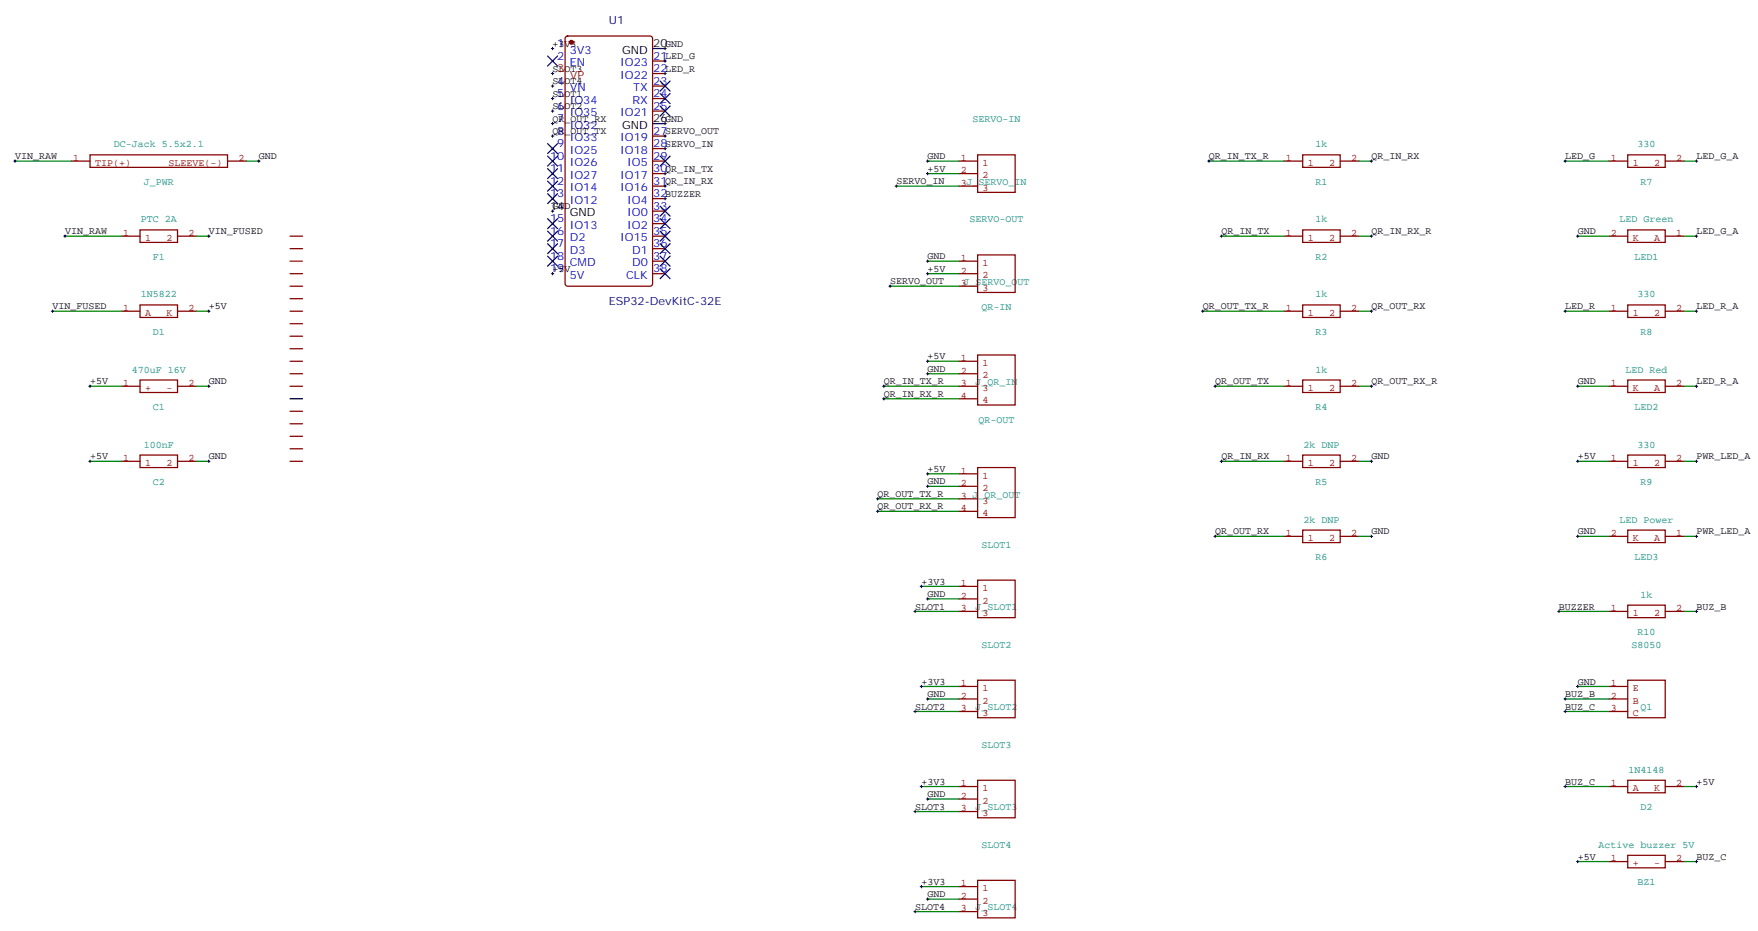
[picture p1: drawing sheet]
<svg xmlns="http://www.w3.org/2000/svg" width="496mm" height="263mm" viewBox="0 0 496 263" stroke-linecap="round" stroke-linejoin="round" font-family="sans-serif">
<g fill="none" stroke="#850000" stroke-width=".35">
<path d="M20.1 45.4h5.3M25.4 43.7h38.8v3.5h-38.8zM64.2 45.4h5.3M270.6 45.4h5.3M270.6 49h5.3M270.6 52.5h5.3M275.9 43.7h10.6v10.6h-10.6zM362.3 45.4h5.3M367.6 43.7h10.6v3.5h-10.6zM378.2 45.4h5.3M454 45.4h5.3M459.3 43.7h10.6v3.5h-10.6z"/>
<path d="M469.9 45.4h5.3M34.2 66.6h5.3M39.5 64.8h10.6v3.6h-10.6zM50.1 66.6h5.3M270.6 73.7h5.3M270.6 77.2h5.3M275.9 71.9h10.6v10.6h-10.6zM362.3 66.6h5.3M367.6 64.8h10.6v3.6h-10.6zM378.2 66.6h5.3M454 66.6h5.3M459.3 64.8h10.6v3.6h-10.6z"/>
<path d="M469.9 66.6h5.3M34.2 87.8h5.3M39.5 86h10.6v3.5h-10.6zM50.1 87.8h5.3M270.6 80.7h5.3M362.3 87.8h5.3M367.6 86h10.6v3.5h-10.6zM378.2 87.8h5.3M454 87.8h5.3M459.3 86h10.6v3.5h-10.6zM469.9 87.8h5.3M34.2 108.9h5.3"/>
<path d="M39.5 107.2h10.6v3.5h-10.6zM50.1 108.9h5.3M270.6 108.9h5.3M270.6 101.9h5.3M270.6 105.4h5.3M270.6 112.5h5.3M275.9 100.1h10.6v14.1h-10.6zM362.3 108.9h5.3M367.6 107.2h10.6v3.5h-10.6zM378.2 108.9h5.3M454 108.9h5.3M459.3 107.2h10.6v3.5h-10.6z"/>
<path d="M469.9 108.9h5.3M34.2 130.1h5.3M39.5 128.3h10.6v3.6h-10.6zM50.1 130.1h5.3M270.6 133.6h5.3M270.6 137.2h5.3M275.9 131.9h10.6v14.1h-10.6zM362.3 130.1h5.3M367.6 128.3h10.6v3.6h-10.6zM378.2 130.1h5.3M454 130.1h5.3M459.3 128.3h10.6v3.6h-10.6z"/>
<path d="M469.9 130.1h5.3M270.6 140.7h5.3M270.6 144.2h5.3M362.3 151.3h5.3M367.6 149.5h10.6v3.5h-10.6zM378.2 151.3h5.3M454 151.3h5.3M459.3 149.5h10.6v3.5h-10.6zM469.9 151.3h5.3M270.6 165.4h5.3M270.6 168.9h5.3M270.6 172.4h5.3"/>
<path d="M275.9 163.6h10.6v10.6h-10.6zM454 172.4h5.3M459.3 170.7h10.6v3.5h-10.6zM469.9 172.4h5.3M270.6 193.6h5.3M270.6 197.1h5.3M275.9 191.8h10.6v10.6h-10.6zM454 193.6h5.3M454 197.1h5.3M459.3 191.8h10.6v10.6h-10.6zM270.6 200.7h5.3M454 200.7h5.3"/>
<path d="M270.6 221.8h5.3M270.6 225.4h5.3M270.6 228.9h5.3M275.9 220.1h10.6v10.5h-10.6zM454 221.8h5.3M459.3 220.1h10.6v3.5h-10.6zM469.9 221.8h5.3M270.6 250h5.3M270.6 253.6h5.3M270.6 257.1h5.3M275.9 248.3h10.6v10.6h-10.6zM454 243h5.3"/>
<path d="M459.3 241.2h10.6v3.6h-10.6zM469.9 243h5.3"/>
</g>
<g fill="none" stroke="#008500" stroke-width=".35">
<path d="M4.2 45.4h15.9M69.5 45.4h3.5M252.9 52.5h17.7M261.8 45.4h8.8M261.8 49h8.8M341.1 45.4h21.2M383.5 45.4h3.5M441.7 45.4h12.3M475.2 45.4h3.5M18.3 66.6h15.9M55.4 66.6h3.5M261.8 73.7h8.8"/>
<path d="M261.8 77.2h8.8M344.7 66.6h17.6M383.5 66.6h3.5M445.2 66.6h8.8M475.2 66.6h3.5M14.8 87.8h19.4M55.4 87.8h3.5M251.2 80.7h19.4M339.4 87.8h22.9M383.5 87.8h3.5M441.7 87.8h12.3M475.2 87.8h3.5"/>
<path d="M25.4 108.9h8.8M55.4 108.9h3.5M249.4 108.9h21.2M249.4 112.5h21.2M261.8 101.9h8.8M261.8 105.4h8.8M342.9 108.9h19.4M383.5 108.9h3.5M445.2 108.9h8.8M475.2 108.9h3.5M25.4 130.1h8.8M55.4 130.1h3.5"/>
<path d="M261.8 133.6h8.8M261.8 137.2h8.8M344.7 130.1h17.6M383.5 130.1h3.5M445.2 130.1h8.8M475.2 130.1h3.5M247.6 140.7h23M247.6 144.2h23M342.9 151.3h19.4M383.5 151.3h3.5M445.2 151.3h8.8M475.2 151.3h3.5"/>
<path d="M258.2 172.4h12.4M260 165.4h10.6M261.8 168.9h8.8M439.9 172.4h14.1M475.2 172.4h3.5M260 193.6h10.6M261.8 197.1h8.8M441.7 197.1h12.3M445.2 193.6h8.8M258.2 200.7h12.4M441.7 200.7h12.3M258.2 228.9h12.4"/>
<path d="M260 221.8h10.6M261.8 225.4h8.8M441.7 221.8h12.3M475.2 221.8h3.5M258.2 257.1h12.4M260 250h10.6M261.8 253.6h8.8M445.2 243h8.8M475.2 243h3.5"/>
</g>
<g fill="none" stroke="#000" stroke-width=".28">
<path d="M155.6 13.7h.7M155.9 13.3v.7M187.3 13.7h.7M187.3 17.2h.7M187.7 13.3v.7M187.7 16.9v.7M155.6 20.7h.7M155.6 24.3h.7M155.6 27.8h.7M155.6 31.3h.7M155.6 34.9h.7M155.6 38.4h.7"/>
<path d="M155.9 20.4v.7M155.9 23.9v.7M155.9 27.4v.8M155.9 31v.7M155.9 34.5v.7M155.9 38v.7M187.3 20.7h.7M187.3 34.9h.7M187.3 38.4h.7M187.7 20.4v.7M187.7 34.5v.7M187.7 38v.7"/>
<path d="M3.9 45.4h.7M4.2 45.1v.7M72.7 45.4h.7M73 45.1v.7M155.6 59.5h.7M155.9 59.2v.7M187.3 49h.7M187.3 52.5h.7M187.3 41.9h.7M187.3 56h.7M187.7 41.6v.7M187.7 48.6v.7"/>
<path d="M187.7 52.1v.7M187.7 55.7v.7M252.6 52.5h.7M252.9 52.1v.7M261.4 45.4h.7M261.4 49h.7M261.8 45.1v.7M261.8 48.6v.7M340.8 45.4h.7M341.1 45.1v.7M386.6 45.4h.7M387 45.1v.7"/>
<path d="M441.3 45.4h.7M441.7 45.1v.7M478.4 45.4h.7M478.7 45.1v.7M18 66.6h.7M18.3 66.3v.7M58.6 66.6h.7M58.9 66.3v.7M155.6 77.2h.7M155.9 76.8v.7M261.4 73.7h.7M261.4 77.2h.7"/>
<path d="M261.8 73.3v.7M261.8 76.8v.7M344.3 66.6h.7M344.7 66.3v.7M386.6 66.6h.7M387 66.3v.7M444.9 66.6h.7M445.2 66.3v.7M478.4 66.6h.7M478.7 66.3v.7M14.5 87.8h.7M14.8 87.4v.7"/>
<path d="M58.6 87.8h.7M58.9 87.4v.7M250.8 80.7h.7M251.2 80.4v.7M339 87.8h.7M339.4 87.4v.7M386.6 87.8h.7M387 87.4v.7M441.3 87.8h.7M441.7 87.4v.7M478.4 87.8h.7M478.7 87.4v.7"/>
<path d="M25 108.9h.8M25.4 108.6v.7M58.6 108.9h.7M58.9 108.6v.7M249.1 108.9h.7M249.1 112.5h.7M249.4 108.6v.7M249.4 112.1v.7M261.4 101.9h.7M261.4 105.4h.7M261.8 101.5v.7M261.8 105.1v.7"/>
<path d="M342.5 108.9h.8M342.9 108.6v.7M386.6 108.9h.7M387 108.6v.7M444.9 108.9h.7M445.2 108.6v.7M478.4 108.9h.7M478.7 108.6v.7M25 130.1h.8M25.4 129.8v.7M58.6 130.1h.7M58.9 129.8v.7"/>
<path d="M261.4 133.6h.7M261.4 137.2h.7M261.8 133.3v.7M261.8 136.8v.7M344.3 130.1h.7M344.7 129.8v.7M386.6 130.1h.7M387 129.8v.7M444.9 130.1h.7M445.2 129.8v.7M478.4 130.1h.7M478.7 129.8v.7"/>
<path d="M247.3 140.7h.7M247.3 144.2h.7M247.6 140.3v.7M247.6 143.9v.7M342.5 151.3h.8M342.9 150.9v.7M386.6 151.3h.7M387 150.9v.7M444.9 151.3h.7M445.2 150.9v.7M478.4 151.3h.7M478.7 150.9v.7"/>
<path d="M257.9 172.4h.7M258.2 172.1v.7M259.6 165.4h.7M260 165v.7M261.4 168.9h.7M261.8 168.6v.7M439.6 172.4h.7M439.9 172.1v.7M478.4 172.4h.7M478.7 172.1v.7M259.6 193.6h.7M260 193.3v.7"/>
<path d="M261.4 197.1h.7M261.8 196.8v.7M441.3 197.1h.7M441.7 196.8v.7M444.9 193.6h.7M445.2 193.3v.7M257.9 200.7h.7M258.2 200.3v.7M441.3 200.7h.7M441.7 200.3v.7M257.9 228.9h.7M258.2 228.5v.7"/>
<path d="M259.6 221.8h.7M260 221.5v.7M261.4 225.4h.7M261.8 225v.7M441.3 221.8h.7M441.7 221.5v.7M478.4 221.8h.7M478.7 221.5v.7M257.9 257.1h.7M258.2 256.8v.7M259.6 250h.7M260 249.7v.7"/>
<path d="M261.4 253.6h.7M261.8 253.2v.7M444.9 243h.7M445.2 242.6v.7M478.4 243h.7M478.7 242.6v.7"/>
</g>
<g fill="none" stroke="#870000" stroke-width=".35">
<path d="M159.7 10.4l.5-.2h23.2l.7 .4v69.4l-.4 .7h-23.5l-.7-.4v-69.4zM184.1 17.2h3.6M184.1 20.7h3.6M184.1 24.3h3.6M184.1 27.8h3.6M184.1 31.3h3.6M184.1 38.4h3.6M184.1 41.9h3.6M184.1 45.4h3.6M184.1 49h3.6M184.1 52.5h3.6M184.1 56h3.6"/>
<path d="M184.1 59.5h3.6M81.8 66.6h3.6M81.8 70.1h3.6M81.8 77.2h3.6M184.1 66.6h3.6M184.1 70.1h3.6M184.1 77.2h3.6M184.1 63.1h3.6M184.1 73.7h3.6M81.8 80.7h3.6M81.8 84.2h3.6M81.8 87.8h3.6"/>
<path d="M81.8 91.3h3.6M81.8 94.8h3.6M81.8 98.4h3.6M81.8 101.9h3.6M81.8 105.4h3.6M81.8 108.9h3.6M81.8 116h3.6M81.8 119.5h3.6M81.8 123h3.6M81.8 126.6h3.6M81.8 130.1h3.6"/>
</g>
<circle cx="161.2" cy="11.9" r=".53" fill="#870000" stroke="#870000" stroke-width=".35"/>
<path d="M81.8 73.7h3.6" fill="none" stroke="#f00" stroke-width=".35"/>
<path d="M184.1 13.7h3.6M184.1 34.9h3.6M81.8 112.5h3.6" fill="none" stroke="#000" stroke-width=".35"/>
<g fill="none" stroke="#000085" stroke-width=".35">
<path d="M154.5 15.8l2.8 2.8M157.3 15.8l-2.8 2.8M186.3 22.9l2.8 2.8M186.3 26.4l2.8 2.8M186.3 29.9l2.8 2.8M189.1 22.9l-2.8 2.8M189.1 29.9l-2.8 2.8M189.1 26.4l-2.8 2.8M154.5 40.5l2.8 2.8M154.5 44l2.8 2.8M154.5 47.6l2.8 2.8M154.5 51.1l2.8 2.8"/>
<path d="M154.5 54.6l2.8 2.8M157.3 40.5l-2.8 2.8M157.3 44l-2.8 2.8M157.3 47.6l-2.8 2.8M157.3 51.1l-2.8 2.8M157.3 54.6l-2.8 2.8M186.3 44l2.8 2.8M186.3 58.1l2.8 2.9M189.1 44l-2.8 2.8M189.1 58.1l-2.8 2.9M154.5 61.7l2.8 2.8M154.5 65.2l2.8 2.8"/>
<path d="M154.5 68.7l2.8 2.8M154.5 72.2l2.8 2.9M157.3 61.7l-2.8 2.8M157.3 65.2l-2.8 2.8M157.3 68.7l-2.8 2.8M157.3 72.2l-2.8 2.9M186.3 61.7l2.8 2.8M186.3 65.2l2.8 2.8M186.3 68.7l2.8 2.8M186.3 72.2l2.8 2.9M186.3 75.8l2.8 2.8M189.1 61.7l-2.8 2.8"/>
<path d="M189.1 65.2l-2.8 2.8M189.1 68.7l-2.8 2.8M189.1 72.2l-2.8 2.9M189.1 75.8l-2.8 2.8"/>
</g>
<g font-size="3.2" fill="#000080">
<text x="171.8" y="6.6">U1</text>
<text x="171.8" y="86">ESP32-DevKitC-32E</text>
</g>
<g font-size="3.2" fill="#00f">
<text x="157.3" y="13.3">1</text>
<text x="157.3" y="16.9">2</text>
<text x="160.8" y="15.1">3V3</text>
<text x="184.3" y="16.9">21</text>
<text x="157.3" y="23.9">4</text>
<text x="160.8" y="18.6">EN</text>
<text x="175" y="18.6">IO23</text>
<text x="175" y="22.2">IO22</text>
<text x="184.3" y="20.4">22</text>
<text x="184.3" y="23.9">23</text>
<text x="157.3" y="27.4">5</text>
<text x="160.8" y="25.7">VN</text>
<text x="160.8" y="29.2">IO34</text>
<text x="178.5" y="29.2">RX</text>
<text x="178.7" y="25.7">TX</text>
<text x="184.3" y="27.4">24</text>
<text x="157.3" y="31">6</text>
<text x="157.3" y="34.5">7</text>
<text x="160.8" y="32.7">IO35</text>
<text x="175" y="32.7">IO21</text>
<text x="184.3" y="31">25</text>
<text x="157.3" y="38">8</text>
<text x="157.3" y="41.6">9</text>
<text x="160.8" y="36.3">IO32</text>
<text x="160.8" y="39.8">IO33</text>
<text x="175" y="39.8">IO19</text>
<text x="184.3" y="38">27</text>
<text x="184.3" y="41.6">28</text>
<text x="155.2" y="45.1">10</text>
<text x="160.8" y="43.3">IO25</text>
<text x="160.8" y="46.8">IO26</text>
<text x="175" y="43.3">IO18</text>
<text x="177" y="46.8">IO5</text>
<text x="184.3" y="45.1">29</text>
<text x="155.2" y="48.6">11</text>
<text x="155.2" y="52.1">12</text>
<text x="160.8" y="50.4">IO27</text>
<text x="160.8" y="53.9">IO14</text>
<text x="175" y="50.4">IO17</text>
<text x="175" y="53.9">IO16</text>
<text x="184.3" y="48.6">30</text>
<text x="184.3" y="52.1">31</text>
<text x="155.2" y="55.7">13</text>
<text x="160.8" y="57.4">IO12</text>
<text x="177" y="57.4">IO4</text>
<text x="184.3" y="55.7">32</text>
<text x="184.3" y="59.2">33</text>
<text x="155.2" y="62.7">15</text>
<text x="160.8" y="64.5">IO13</text>
<text x="177" y="61">IO0</text>
<text x="177" y="64.5">IO2</text>
<text x="184.3" y="62.7">34</text>
<text x="155.2" y="66.3">16</text>
<text x="155.2" y="69.8">17</text>
<text x="160.8" y="68">D2</text>
<text x="160.8" y="71.5">D3</text>
<text x="175" y="68">IO15</text>
<text x="178.4" y="71.5">D1</text>
<text x="184.3" y="66.3">35</text>
<text x="184.3" y="69.8">36</text>
<text x="155.2" y="73.3">18</text>
<text x="155.2" y="76.8">19</text>
<text x="160.8" y="75.1">CMD</text>
<text x="178.4" y="75.1">D0</text>
<text x="184.3" y="73.3">37</text>
<text x="184.3" y="76.8">38</text>
<text x="160.8" y="78.6">5V</text>
<text x="176.7" y="78.6">CLK</text>
</g>
<g font-size="3.2">
<text x="175.6" y="15.1">GND</text>
<text x="184.3" y="13.3">20</text>
<text x="184.3" y="34.5">26</text>
<text x="175.6" y="36.3">GND</text>
<text x="155.2" y="59.2">14</text>
<text x="160.8" y="61">GND</text>
</g>
<g font-size="3.2" fill="#f00">
<text x="157.3" y="20.4">3</text>
<text x="160.8" y="22.2">VP</text>
</g>
<g font-size="2.8">
<text x="155.9" y="13.2">+3V3</text>
<text x="187.7" y="13.2">GND</text>
<text x="187.7" y="16.7">LED_G</text>
<text x="155.9" y="20.2">SLOT3</text>
<text x="155.9" y="23.7">SLOT4</text>
<text x="187.7" y="20.2">LED_R</text>
<text x="155.9" y="27.3">SLOT1</text>
<text x="155.9" y="30.8">SLOT2</text>
<text x="155.9" y="34.3">QR_OUT_RX</text>
<text x="187.7" y="34.3">GND</text>
<text x="155.9" y="37.9">QR_OUT_TX</text>
<text x="187.7" y="37.9">SERVO_OUT</text>
<text x="187.7" y="41.4">SERVO_IN</text>
<text x="4.2" y="44.9">VIN_RAW</text>
<text x="73" y="44.9">GND</text>
<text x="261.8" y="44.9">GND</text>
<text x="341.1" y="44.9">QR_IN_TX_R</text>
<text x="387" y="44.9">QR_IN_RX</text>
<text x="441.7" y="44.9">LED_G</text>
<text x="478.7" y="44.9">LED_G_A</text>
<text x="187.7" y="48.4">QR_IN_TX</text>
<text x="187.7" y="52">QR_IN_RX</text>
<text x="252.9" y="52">SERVO_IN</text>
<text x="261.8" y="48.4">+5V</text>
<text x="155.9" y="59">GND</text>
<text x="187.7" y="55.5">BUZZER</text>
<text x="18.3" y="66.1">VIN_RAW</text>
<text x="58.9" y="66.1">VIN_FUSED</text>
<text x="344.7" y="66.1">QR_IN_TX</text>
<text x="387" y="66.1">QR_IN_RX_R</text>
<text x="445.2" y="66.1">GND</text>
<text x="478.7" y="66.1">LED_G_A</text>
<text x="155.9" y="76.7">+5V</text>
<text x="261.8" y="73.1">GND</text>
<text x="261.8" y="76.7">+5V</text>
<text x="251.2" y="80.2">SERVO_OUT</text>
<text x="14.8" y="87.2">VIN_FUSED</text>
<text x="58.9" y="87.2">+5V</text>
<text x="339.4" y="87.2">QR_OUT_TX_R</text>
<text x="387" y="87.2">QR_OUT_RX</text>
<text x="441.7" y="87.2">LED_R</text>
<text x="478.7" y="87.2">LED_R_A</text>
<text x="261.8" y="101.4">+5V</text>
<text x="261.8" y="104.9">GND</text>
<text x="25.4" y="108.4">+5V</text>
<text x="58.9" y="108.4">GND</text>
<text x="249.4" y="108.4">QR_IN_TX_R</text>
<text x="249.4" y="111.9">QR_IN_RX_R</text>
<text x="342.9" y="108.4">QR_OUT_TX</text>
<text x="387" y="108.4">QR_OUT_RX_R</text>
<text x="445.2" y="108.4">GND</text>
<text x="478.7" y="108.4">LED_R_A</text>
<text x="25.4" y="129.6">+5V</text>
<text x="58.9" y="129.6">GND</text>
<text x="344.7" y="129.6">QR_IN_RX</text>
<text x="387" y="129.6">GND</text>
<text x="445.2" y="129.6">+5V</text>
<text x="478.7" y="129.6">PWR_LED_A</text>
<text x="261.8" y="133.1">+5V</text>
<text x="261.8" y="136.6">GND</text>
<text x="247.6" y="140.2">QR_OUT_TX_R</text>
<text x="247.6" y="143.7">QR_OUT_RX_R</text>
<text x="342.9" y="150.7">QR_OUT_RX</text>
<text x="387" y="150.7">GND</text>
<text x="445.2" y="150.7">GND</text>
<text x="478.7" y="150.7">PWR_LED_A</text>
<text x="260" y="164.9">+3V3</text>
<text x="258.2" y="171.9">SLOT1</text>
<text x="261.8" y="168.4">GND</text>
<text x="439.9" y="171.9">BUZZER</text>
<text x="478.7" y="171.9">BUZ_B</text>
<text x="260" y="193.1">+3V3</text>
<text x="261.8" y="196.6">GND</text>
<text x="441.7" y="196.6">BUZ_B</text>
<text x="445.2" y="193.1">GND</text>
<text x="258.2" y="200.1">SLOT2</text>
<text x="441.7" y="200.1">BUZ_C</text>
<text x="260" y="221.3">+3V3</text>
<text x="441.7" y="221.3">BUZ_C</text>
<text x="478.7" y="221.3">+5V</text>
<text x="261.8" y="224.8">GND</text>
<text x="258.2" y="228.4">SLOT3</text>
<text x="445.2" y="242.5">+5V</text>
<text x="478.7" y="242.5">BUZ_C</text>
<text x="260" y="249.5">+3V3</text>
<text x="258.2" y="256.6">SLOT4</text>
<text x="261.8" y="253">GND</text>
</g>
<g font-size="2.8" fill="#008484">
<text x="274.4" y="34.5">SERVO-IN</text>
<text x="32.1" y="41.6">DC-Jack 5.5x2.1</text>
<text x="371.2" y="41.6">1k</text>
<text x="462.1" y="41.6">330</text>
<text x="40.6" y="52.1">J_PWR</text>
<text x="371.2" y="52.1">R1</text>
<text x="462.9" y="52.1">R7</text>
<text x="39.7" y="62.7">PTC 2A</text>
<text x="273.5" y="62.7">SERVO-OUT</text>
<text x="371.2" y="62.7">1k</text>
<text x="457" y="62.7">LED Green</text>
<text x="43.1" y="73.3">F1</text>
<text x="371.2" y="73.3">R2</text>
<text x="461.2" y="73.3">LED1</text>
<text x="39.7" y="83.9">1N5822</text>
<text x="371.2" y="83.9">1k</text>
<text x="462.1" y="83.9">330</text>
<text x="276.9" y="87.4">QR-IN</text>
<text x="43.1" y="94.5">D1</text>
<text x="371.2" y="94.5">R3</text>
<text x="462.9" y="94.5">R8</text>
<text x="37.2" y="105.1">470uF 16V</text>
<text x="371.2" y="105.1">1k</text>
<text x="458.7" y="105.1">LED Red</text>
<text x="275.2" y="108.6">J_QR_IN</text>
<text x="43.1" y="115.6">C1</text>
<text x="276.1" y="119.2">QR-OUT</text>
<text x="371.2" y="115.6">R4</text>
<text x="461.2" y="115.6">LED2</text>
<text x="40.6" y="126.2">100nF</text>
<text x="367.8" y="126.2">2k DNP</text>
<text x="462.1" y="126.2">330</text>
<text x="43.1" y="136.8">C2</text>
<text x="371.2" y="136.8">R5</text>
<text x="462.9" y="136.8">R9</text>
<text x="367.8" y="147.4">2k DNP</text>
<text x="457" y="147.4">LED Power</text>
<text x="276.9" y="154.4">SLOT1</text>
<text x="371.2" y="158">R6</text>
<text x="461.2" y="158">LED3</text>
<text x="275.2" y="172.1">J_SLOT1</text>
<text x="462.9" y="168.6">1k</text>
<text x="462.1" y="179.1">R10</text>
<text x="276.9" y="182.7">SLOT2</text>
<text x="460.4" y="182.7">S8050</text>
<text x="275.2" y="200.3">J_SLOT2</text>
<text x="462.9" y="200.3">Q1</text>
<text x="276.9" y="210.9">SLOT3</text>
<text x="459.5" y="217.9">1N4148</text>
<text x="275.2" y="228.5">J_SLOT3</text>
<text x="462.9" y="228.5">D2</text>
<text x="276.9" y="239.1">SLOT4</text>
<text x="451.1" y="239.1">Active buzzer 5V</text>
<text x="462.1" y="249.7">BZ1</text>
<text x="275.2" y="256.8">J_SLOT4</text>
</g>
<g font-size="2.8" fill="#840000">
<text x="20.6" y="45.4">1</text>
<text x="26.8" y="46.8">TIP(+)</text>
<text x="47.6" y="46.8">SLEEVE(-)</text>
<text x="67.3" y="45.4">2</text>
<text x="271.1" y="45.4">1</text>
<text x="277.3" y="46.8">1</text>
<text x="362.8" y="45.4">1</text>
<text x="369" y="46.8">1</text>
<text x="375.1" y="46.8">2</text>
<text x="381.2" y="45.4">2</text>
<text x="454.6" y="45.4">1</text>
<text x="460.7" y="46.8">1</text>
<text x="466.8" y="46.8">2</text>
<text x="473" y="45.4">2</text>
<text x="271.1" y="48.9">2</text>
<text x="271.1" y="52.5">3J_SERVO_IN</text>
<text x="277.3" y="50.3">2</text>
<text x="277.3" y="53.8">3</text>
<text x="34.7" y="66.6">1</text>
<text x="40.9" y="67.9">1</text>
<text x="47" y="67.9">2</text>
<text x="53.2" y="66.6">2</text>
<text x="362.8" y="66.6">1</text>
<text x="369" y="67.9">1</text>
<text x="375.1" y="67.9">2</text>
<text x="381.2" y="66.6">2</text>
<text x="454.6" y="66.6">2</text>
<text x="460.7" y="67.9">K</text>
<text x="466.8" y="67.9">A</text>
<text x="473" y="66.6">1</text>
<text x="271.1" y="73.6">1</text>
<text x="271.1" y="77.2">2</text>
<text x="277.3" y="75">1</text>
<text x="271.1" y="80.7">3J_SERVO_OUT</text>
<text x="277.3" y="78.5">2</text>
<text x="277.3" y="82">3</text>
<text x="34.7" y="87.7">1</text>
<text x="40.9" y="89.1">A</text>
<text x="47" y="89.1">K</text>
<text x="53.2" y="87.7">2</text>
<text x="362.8" y="87.7">1</text>
<text x="369" y="89.1">1</text>
<text x="375.1" y="89.1">2</text>
<text x="381.2" y="87.7">2</text>
<text x="454.6" y="87.7">1</text>
<text x="460.7" y="89.1">1</text>
<text x="466.8" y="89.1">2</text>
<text x="473" y="87.7">2</text>
<text x="271.1" y="101.8">1</text>
<text x="271.1" y="105.4">2</text>
<text x="277.3" y="103.2">1</text>
<text x="277.3" y="106.7">2</text>
<text x="34.7" y="108.9">1</text>
<text x="40.9" y="110.3">+</text>
<text x="47" y="110.3">-</text>
<text x="53.2" y="108.9">2</text>
<text x="271.1" y="108.9">3</text>
<text x="271.1" y="112.4">4</text>
<text x="277.3" y="110.3">3</text>
<text x="277.3" y="113.8">4</text>
<text x="362.8" y="108.9">1</text>
<text x="369" y="110.3">1</text>
<text x="375.1" y="110.3">2</text>
<text x="381.2" y="108.9">2</text>
<text x="454.6" y="108.9">1</text>
<text x="460.7" y="110.3">K</text>
<text x="466.8" y="110.3">A</text>
<text x="473" y="108.9">2</text>
<text x="34.7" y="130.1">1</text>
<text x="40.9" y="131.4">1</text>
<text x="47" y="131.4">2</text>
<text x="53.2" y="130.1">2</text>
<text x="362.8" y="130.1">1</text>
<text x="369" y="131.4">1</text>
<text x="375.1" y="131.4">2</text>
<text x="381.2" y="130.1">2</text>
<text x="454.6" y="130.1">1</text>
<text x="460.7" y="131.4">1</text>
<text x="466.8" y="131.4">2</text>
<text x="473" y="130.1">2</text>
<text x="271.1" y="133.6">1</text>
<text x="271.1" y="137.1">2</text>
<text x="277.3" y="135">1</text>
<text x="271.1" y="140.7">3 J_QR_OUT</text>
<text x="277.3" y="138.5">2</text>
<text x="277.3" y="142">3</text>
<text x="271.1" y="144.2">4</text>
<text x="277.3" y="145.5">4</text>
<text x="362.8" y="151.2">1</text>
<text x="369" y="152.6">1</text>
<text x="375.1" y="152.6">2</text>
<text x="381.2" y="151.2">2</text>
<text x="454.6" y="151.2">2</text>
<text x="460.7" y="152.6">K</text>
<text x="466.8" y="152.6">A</text>
<text x="473" y="151.2">1</text>
<text x="271.1" y="165.3">1</text>
<text x="277.3" y="166.7">1</text>
<text x="271.1" y="168.9">2</text>
<text x="271.1" y="172.4">3</text>
<text x="277.3" y="170.2">2</text>
<text x="277.3" y="173.8">3</text>
<text x="454.6" y="172.4">1</text>
<text x="460.7" y="173.8">1</text>
<text x="466.8" y="173.8">2</text>
<text x="473" y="172.4">2</text>
<text x="271.1" y="193.6">1</text>
<text x="271.1" y="197.1">2</text>
<text x="277.3" y="194.9">1</text>
<text x="454.6" y="193.6">1</text>
<text x="454.6" y="197.1">2</text>
<text x="460.7" y="194.9">E</text>
<text x="271.1" y="200.6">3</text>
<text x="277.3" y="198.5">2</text>
<text x="277.3" y="202">3</text>
<text x="454.6" y="200.6">3</text>
<text x="460.7" y="198.5">B</text>
<text x="460.7" y="202">C</text>
<text x="271.1" y="221.8">1</text>
<text x="454.6" y="221.8">1</text>
<text x="473" y="221.8">2</text>
<text x="271.1" y="225.3">2</text>
<text x="277.3" y="223.1">1</text>
<text x="277.3" y="226.7">2</text>
<text x="460.7" y="223.1">A</text>
<text x="466.8" y="223.1">K</text>
<text x="271.1" y="228.8">3</text>
<text x="277.3" y="230.2">3</text>
<text x="454.6" y="243">1</text>
<text x="460.7" y="244.3">+</text>
<text x="466.8" y="244.3">-</text>
<text x="473" y="243">2</text>
<text x="271.1" y="250">1</text>
<text x="277.3" y="251.4">1</text>
<text x="271.1" y="253.5">2</text>
<text x="271.1" y="257.1">3</text>
<text x="277.3" y="254.9">2</text>
<text x="277.3" y="258.4">3</text>
</g>
</svg>
